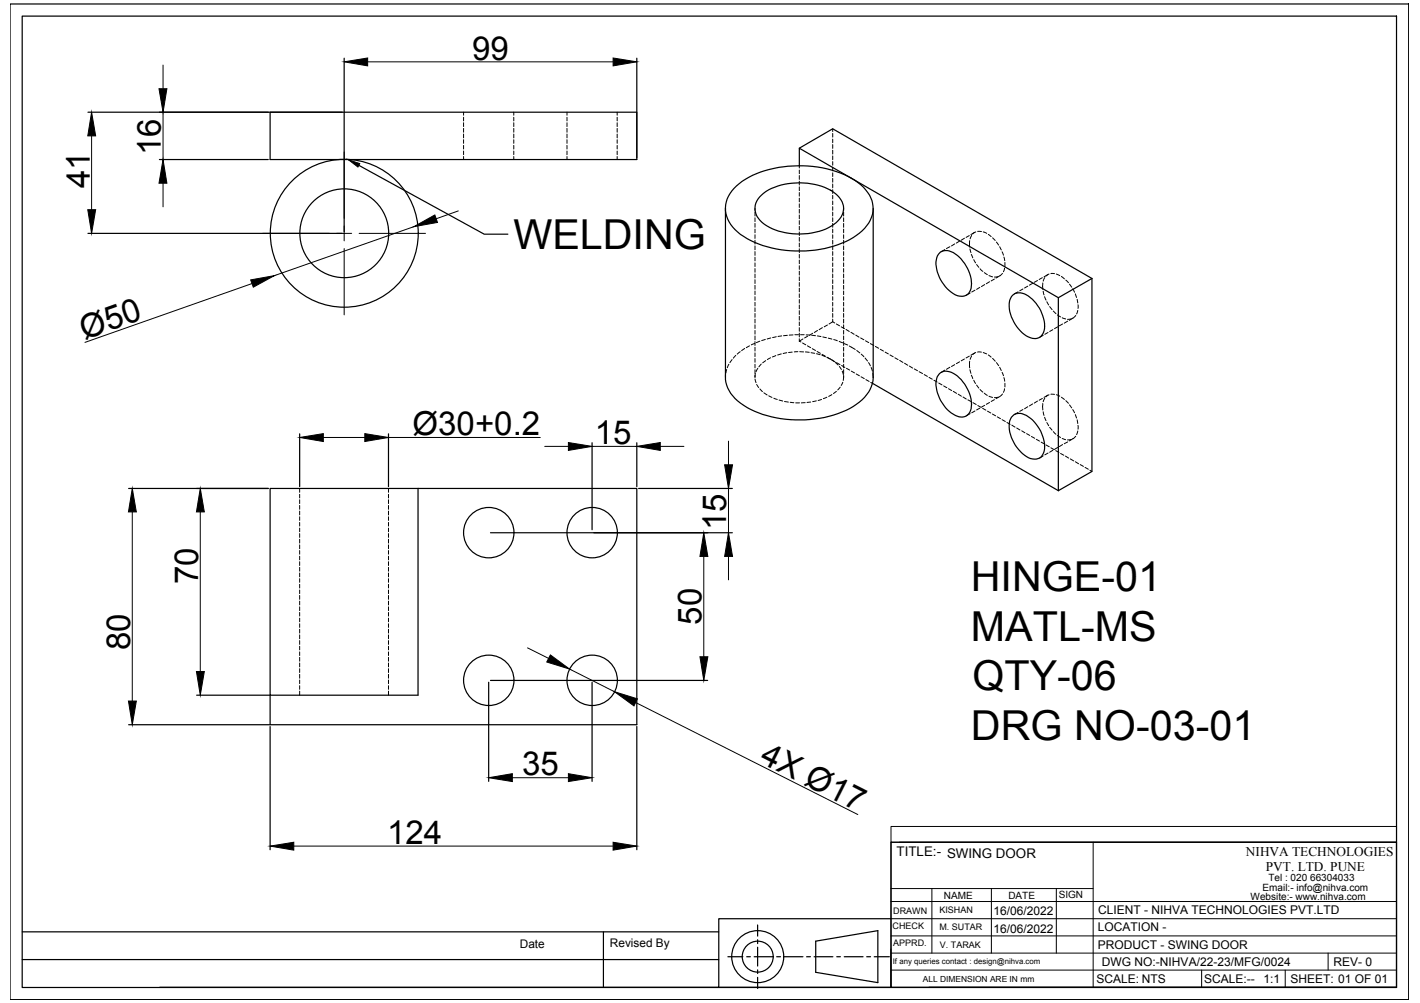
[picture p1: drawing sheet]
<svg xmlns="http://www.w3.org/2000/svg" width="297mm" height="210mm" viewBox="0 0 297 210" stroke-linecap="round" stroke-linejoin="round" font-family="sans-serif">
<!-- layer: 0 -->
<g fill="none" stroke="#000" stroke-width=".25">
<path d="M2.1 .8h292.6v208.4h-292.6zM4.6 3.4h287.5v203.3h-287.5zM72 12.2v36.3M133.2 12.2v20.8M18.4 23.5h53.2M33.3 33.4h22.8M56.5 23.5h76.7v9.9h-76.7zM75.1 34.6l26.2 14.4h4.9M153.5 39.4a18.1 18.1 0 0 1 12.4-4.7 20.8 20.8 0 0 1 14.2 4 6.3 6.3 0 0 1 2.4 6.2 9.8 9.8 0 0 1-6.4 6 24.5 24.5 0 0 1-19.8-1 8 8 0 0 1-4.5-5.8 6 6 0 0 1 1.7-4.7zM167.2 34.7v-3.7l54.2 31.3v40.4M167.2 31l7-4 54.2 31.3M18.4 48.8h53.2"/>
<path d="M151.8 43.6v35.4a7.2 7.2 0 0 0 3.8 5.8 23.8 23.8 0 0 0 19.7 1.8 10.9 10.9 0 0 0 7-5.7l.4-1.8v-35.5M158.9 41.2a11.7 11.7 0 0 1 9.2-2.9 9.9 9.9 0 0 1 7.8 3.5 3.7 3.7 0 0 1-1.5 5.2 14 14 0 0 1-12.2 1.1 5.8 5.8 0 0 1-4.3-4.2l.2-1.4zM196.5 53a2.48 2.48 0 0 1 3.3 .2 7.6 7.6 0 0 1 3.2 7.5 2.22 2.22 0 0 1-3.6 .8 7.6 7.6 0 0 1-3.5-7.5zM228.4 58.3v40.4l-7 4M228.4 58.3l-7 4M196.5 78.2a2.85 2.85 0 0 1 3.8 .5 7.6 7.6 0 0 1 2.7 7.2 2.08 2.08 0 0 1-3.2 1 7.6 7.6 0 0 1-3.9-7.7zM211.8 61.8a2.75 2.75 0 0 1 3.7 .5 7.9 7.9 0 0 1 2.9 6.8 2.08 2.08 0 0 1-3.3 1.4 7.8 7.8 0 0 1-3.9-7.7zM62.7 90.8v11M81.3 90.8v11M123.9 92.7v18.2M133.2 92.7v9.1M182.5 80.2l38.9 22.5"/>
<path d="M211.6 87.3a2.42 2.42 0 0 1 3.5-.1 7.7 7.7 0 0 1 3.3 7.2 2.23 2.23 0 0 1-3.7 1.1 7.9 7.9 0 0 1-3.5-7.5zM26.9 102.2h29.2M56.5 102.2h30.9v43.3h-30.9zM87.4 102.2h45.8v49.5h-76.7v-6.2h-15.4M102.6 111.5h50.6M133.6 102.2h19.6M26.9 151.7h29.6M56.5 152v25.8M102.2 142.8v20.7M102.6 142.4h45.4M123.9 142.8v20.7M133.2 152v25.8"/>
<path d="M186.4 176.3h105.7v30.3h-105.7zM4.6 195h145.8M126.2 195v11.7M158.5 193.6v2.3M158.5 196.7v.8M158.5 198.2v4M170.6 197l13-2.2v10.8l-13-2.1zM186.4 192.3h-36v14.3h-117M4.6 200.8h145.8M150.4 206.6h36M152.3 200.2h3.1M156.2 200.2h.8"/>
<path d="M157.8 200.2h3.9M158.5 203v.7M158.5 204.5v2.4M162.5 200.2h.8M164 200.2h4M168.7 200.2h.8M170.3 200.2h3.9M175 200.2h.8M176.6 200.2h3.9M181.3 200.2h.8M182.9 200.2h3.1M194.3 206.6h97.8"/>
<circle cx="72" cy="48.8" r="15.5"/>
<circle cx="72" cy="48.8" r="9.3"/>
<circle cx="102.2" cy="111.5" r="5.3"/>
<circle cx="123.9" cy="111.5" r="5.3"/>
<circle cx="102.2" cy="142.4" r="5.3"/>
<circle cx="123.9" cy="142.4" r="5.3"/>
<circle cx="158.5" cy="200.2" r="5.4"/>
<circle cx="158.5" cy="200.2" r="3.2"/>
</g>
<g fill="none" stroke="#000" stroke-width=".21">
<path d="M34.1 13.6v5M76.9 12.9h51.4M19.2 28.4v15.5M34.1 23.5v9.9M34.1 38.3v5M72 31.8v13.9M97 23.5v.6M97 24.5v.8M97 25.7v.8M97 26.9v.8M97 28.1v.8M97 29.2v.8"/>
<path d="M97 30.4v.8M97 31.6v.8M97 32.8v.6M107.5 23.5v.6M107.5 24.5v.8M107.5 25.7v.8M107.5 26.9v.8M107.5 28.1v.8M107.5 29.2v.8M107.5 30.4v.8M107.5 31.6v.8M107.5 32.8v.6"/>
<path d="M118.6 23.5v.6M118.6 24.5v.8M118.6 25.7v.8M118.6 26.9v.8M118.6 28.1v.8M118.6 29.2v.8M118.6 30.4v.8M118.6 31.6v.8M118.6 32.8v.6M129.1 23.5v.6M129.1 24.5v.8M129.1 25.7v.8"/>
<path d="M129.1 26.9v.8M129.1 28.1v.8M129.1 29.2v.8M129.1 30.4v.8M129.1 31.6v.8M129.1 32.8v.6M167.2 34.7v.5M167.2 35.6v.8M167.2 36.7v.8M167.2 37.9v.8M167.2 39.1v.8M174.2 27v.5"/>
<path d="M174.2 27.9v.8M174.2 29.1v.8M174.2 30.3v.8M174.2 31.4v.8M174.2 32.6v.8M174.2 33.8v.8M174.2 35v.8M174.2 36.2v.7M174.2 37.3v.8M174.2 38.5v.8M174.2 39.7v.8M52.7 59.3l-34.9 12.4"/>
<path d="M54.9 48.8h13.9M72 47.3v1.5h-1.6M72 52v13.9M73.6 48.8h-1.6v1.6M75.1 48.8h13.9M86.6 47.4l-29.2 10.3M95.9 44.1l-4.7 1.7M157.9 43.6v.4M157.9 44.4v.8M157.9 45.6v.8M157.9 46.8v.8M157.9 47.9v.8"/>
<path d="M157.9 49.1v.8M157.9 50.3v.8M157.9 51.5v.8M157.9 52.6v.9M157.9 53.8v.8M157.9 55v.8M157.9 56.2v.8M157.9 57.3v.9M157.9 58.5v.8M157.9 59.7v.8M167.2 40.3v.7M167.2 41.5v.7"/>
<path d="M167.2 42.7v.7M167.2 43.8v.8M167.2 45v.8M167.2 46.2v.8M167.2 47.4v.7M167.2 48.5v.8M167.2 49.7v.8M167.2 50.9v.8M167.2 52.1v.8M167.2 53.2v.8M167.2 54.4v.8M167.2 55.6v.8"/>
<path d="M167.2 56.8v.8M167.2 57.9v.8M167.2 59.1v.8M174.2 40.9v.7M174.2 42.1v.7M174.2 43.3v.7M174.2 44.4v.8M174.2 45.6v.8M174.2 46.8v.8M174.2 47.9v.8M174.2 49.1v.8M174.2 50.3v.8"/>
<path d="M174.2 51.5v.8M174.2 52.6v.9M174.2 53.8v.8M174.2 55v.8M174.2 56.2v.8M174.2 57.3v.9M174.2 58.5v.8M174.2 59.7v.8M176.5 43.6v.4M176.5 44.4v.8M176.5 45.6v.8M176.5 46.8v.8"/>
<path d="M176.5 47.9v.8M176.5 49.1v.8M176.5 50.3v.8M176.5 51.5v.8M176.5 52.6v.9M176.5 53.8v.8M176.5 55v.8M176.5 56.2v.8M176.5 57.3v.9M176.5 58.5v.8M176.5 59.7v.8M197.6 52.2l-.7 .5"/>
<path d="M198.7 51.6l-.7 .4M199.7 51l-.7 .5M200.7 50.4l-.6 .5M201.7 49.9l-.6 .4M202.8 49.3l-.7 .4M202.8 50.4v1.3M202.9 52.1l.2 .8M203.2 53.2l.3 .8M203.2 49.3l-.3 .7M203.7 54.3l.4 .7M203.9 48.6l-.8 .5M204.1 48.5l-.6 .5"/>
<path d="M204.3 55.4l.5 .6M204.5 48.4l.8 .1M205 56.2l.6 .6M205.7 48.5l.7 .3M205.9 57.1l.6 .4M206 59.5l-.7 .5M206.7 49.1l.6 .4M206.9 57.7l.7 .2M207 59l-.7 .4M207.6 49.8l.6 .5M208 58.4l-.7 .4M208.4 50.7l.5 .6"/>
<path d="M208.8 57.9l-.8 .1M209.1 51.6l.4 .7M209.6 52.7l.3 .7M209.7 57.2l-.5 .5-.8 .5M210 53.8l.2 .8M210.1 56.1l-.2 .8M210.2 54.9v.8M215 59.9l-.7 .4M216 59.3l-.7 .4M217 58.7l-.6 .4M218 58.1l-.6 .4M218.1 59.2v1.4"/>
<path d="M218.6 58.1l-.4 .7M219.2 57.5l-.8 .4M219.4 57.3l-.6 .5M219.8 57.3h.8M221 57.3l.7 .4M222 57.9l.7 .5M223 58.6l.5 .6M223.7 59.5l.5 .6M151.8 78.5v.5M152 77.3l-.2 .7M152.5 76.2l-.4 .7M153.1 75.3l-.4 .6"/>
<path d="M153.9 74.4l-.5 .6M154.8 73.6l-.6 .5M155.8 72.9l-.7 .5M156.8 72.4l-.7 .4M157.9 71.9l-.7 .3M157.9 79.3l.2 .8M157.9 60.9v.8M157.9 62.1v.8M157.9 63.3v.7M157.9 64.4v.8M157.9 65.6v.8M157.9 66.8v.8"/>
<path d="M157.9 68v.7M157.9 69.2v.7M157.9 70.3v.8M157.9 71.5v.8M157.9 72.7v.8M157.9 73.9v.7M157.9 75v.8M157.9 76.2v.8M157.9 77.4v.8M157.9 78.6v.4M158 78.2l-.1 .7M158.5 77.1l-.4 .7"/>
<path d="M158.9 71.4l-.7 .3M159.2 76.2l-.5 .6M160.1 71l-.8 .3M160.2 75.5l-.7 .4M161.2 74.9l-.7 .4M161.2 70.7l-.7 .2M162.3 74.4l-.7 .3M162.4 70.5l-.8 .1M163.4 74.1l-.7 .2M163.5 70.3l-.7 .1M164.6 73.8l-.8 .2M164.7 70.2l-.8 .1"/>
<path d="M165.7 73.7l-.7 .1M165.9 70.1h-.8M166.3 70h.7M166.9 73.6h-.8M167.2 71.4l.3 .2M167.2 60.3v.8M167.2 61.5v.8M167.2 62.7v.7M167.2 63.8v.8M167.2 65v.8M167.2 66.2v.8M167.2 67.4v.7"/>
<path d="M167.2 68.6v.7M167.2 69.7v.8M167.2 70.9v.5M167.3 73.6h.8M167.5 70h.7M167.9 71.8l.7 .4M168 70.9l-.8 .5M168.5 73.6l.8 .1M168.6 70.1h.8M168.9 72.4l.7 .4M169 70.3l-.7 .4M169.7 73.8l.7 .1"/>
<path d="M169.8 70.2l.8 .1M169.9 73l.7 .3M170 69.8l-.7 .4M170.8 74l.8 .2M170.9 73.6l.7 .3M171 70.3l.7 .1M171 69.2l-.7 .4M171.9 74.4l.8 .3M171.9 74.2l.7 .3M172 68.6l-.6 .4M172.1 70.5l.8 .2M173 74.7l.6 .4"/>
<path d="M173 74.8l1.4 .8M173.1 68l-.7 .4M173.3 70.8l.7 .2M174 75.3l.7 .4M174.2 67.3l.4 .3M174.2 67.3l-.8 .5M174.2 60.9v.8M174.2 62.1v.8M174.2 63.3v.7M174.2 64.4v.8M174.2 65.6v.8M174.2 66.8v.5"/>
<path d="M174.4 71.1l.8 .2M174.7 75.8l.6 .6M174.9 67.8l.7 .4M175 75.9l.7 .4M175.5 71.4l.8 .3M175.6 76.7l.4 .6M176 68.4l.6 .4M176.1 76.5l.6 .4M176.2 77.7l.2 .7M176.3 80l-.3 .7M176.5 78.8l-.1 .8M176.5 60.9v.8"/>
<path d="M176.5 62.1v.8M176.5 63.3v.7M176.5 64.4v.8M176.5 65.6v.8M176.5 66.8v.8M176.5 68v.7M176.5 69.2v.7M176.5 70.3v.8M176.5 71.5v.8M176.5 72.7v.8M176.5 73.9v.7M176.5 75v.8"/>
<path d="M176.5 76.2v.8M176.5 77.4v.8M176.5 78.6v.4M176.6 71.9l.7 .3M177 68.9l.7 .5M177.1 77.1l.6 .4M177.7 72.4l1.2 .7M178 69.5l.7 .5M178.1 77.7l.7 .3M179 70.1l.7 .5M179.1 78.3l.7 .3M179.2 73.3l.7 .6"/>
<path d="M180 70.7l.7 .4M180.1 78.9l.7 .3M180.2 74.1l.5 .6M181 74.9l.5 .7M181 71.3l.7 .4M181.1 79.4l.7 .4M181.7 75.9l.4 .7M182.1 71.9l.7 .4M182.2 76.9l.3 .8M182.6 78l.1 1M183.1 72.5l.7 .4M184.1 73.1l.7 .4"/>
<path d="M185.2 73.7l.6 .4M186.2 74.3l.6 .4M187.2 74.9l.7 .4M188.2 75.4l.7 .4M189.2 76l.7 .4M190.2 76.6l.7 .4M191.2 77.2l.7 .4M192.3 77.8l.7 .4M193.3 78.4l.7 .4M194.3 79l.7 .4M195.4 79.6l.6 .4M197.6 77.5l-.7 .4"/>
<path d="M198.7 76.9l-.7 .4M199.7 76.3l-.7 .4M200.7 75.7l-.6 .4M201.7 75.1l-.6 .4M202.8 74.5l-.7 .4M202.8 75.6v1.4M202.9 77.4l.2 .7M202.9 61.3l-.8 .5M203.2 78.5l.3 .7M203.2 74.5l-.3 .7M203.7 79.6l.4 .6M203.9 73.9l-.8 .4"/>
<path d="M203.9 60.7l-.6 .4M204.1 73.8l-.6 .4M204.5 73.7h.8M205 60.1l-.7 .5M205.7 73.8l.7 .3M206.7 74.3l.6 .4M207.6 75l.6 .6M208.4 75.9l.5 .6M209.1 76.9l.4 .6M209.6 77.9l.3 .7M210 79l.2 .8M213 61.1l-.8 .4"/>
<path d="M214 60.5l-.7 .4M218.2 60.9l.2 .8M218.2 70.2l-.7 .4M218.5 62.1l.3 .7M219 63.1l.4 .7M219.2 69.6l-.6 .4M219.6 64.2l.5 .6M220.2 69l-.6 .4M220.3 65.1l.6 .5M221.2 65.9l.7 .4M221.3 68.4l-.7 .4M222.2 66.5l.7 .2"/>
<path d="M222.3 67.8l-.7 .4M223.3 67.2l-.7 .4M224.1 66.7l-.8 .1M224.4 60.4l.4 .8M224.9 61.5l.3 .8M225 66l-1.3 1M225.3 62.6l.2 .8M225.5 65l-.3 .7M225.5 63.8v.7M67.6 91.6h8.7M81.3 91.6h31.7M113.9 93.4h5"/>
<path d="M123.9 93.4h9.3M138.1 93.4h5M152.4 92.3v5M158.3 80.5l.4 .6M158.9 81.4l.6 .5M159.8 82.2l.7 .5M160.8 82.8l.7 .4M161.9 83.3l.7 .3M163 83.7l.7 .2M164.1 84l.8 .1M165.3 84.2l.8 .1M166.4 84.3h.8"/>
<path d="M168.4 84.3h-.8M169.6 84.1l-.8 .1M170.8 83.9l-.8 .2M171.9 83.6l-.8 .2M173 83.1l-.8 .3M174 82.6l-.7 .4M174.9 81.9l-.5 .5M175.8 81l-.6 .6M182.1 80l.4 .2M196.4 80.2l.6 .3M197.4 80.8l.7 .3M198.4 81.4l.7 .3"/>
<path d="M199.4 81.9l.7 .4M200.4 82.5l.7 .4M201.5 83.1l.6 .4M202.5 83.7l.7 .4M202.9 86.6l-.8 .4M203.5 84.3l.7 .4M203.9 86l-.6 .4M204.3 80.6l.5 .6M204.5 84.9l.7 .3M205 85.4l-.7 .4M205 81.5l.6 .6M205.6 85.5l.6 .3"/>
<path d="M205.9 82.3l.6 .4M206 84.8l-.7 .4M206.6 86l.6 .4M206.9 82.9l.7 .3M207 84.2l-.7 .4M207.6 86.6l.7 .4M208 83.6l-.7 .4M208.6 87.2l.7 .4M208.8 83.1l-.8 .1M209.1 83l-.7 .4M209.6 87.8l.7 .4M209.7 82.5l-.5 .5"/>
<path d="M210.1 81.4l-.2 .7M210.2 80.2v.8M210.6 88.4l.7 .4M211.7 89l.6 .4M212.7 89.6l.6 .4M213 86.3l-.8 .5M213.7 90.2l.7 .4M214 85.7l-.7 .4M214.7 90.7l.7 .4M215 85.1l-.7 .4M215.8 91.3l.6 .4M216 84.5l-.7 .4"/>
<path d="M216.8 91.9l.7 .4M217 83.9l-.6 .5M217.8 92.5l.7 .4M218 83.4l-.6 .4M218.1 84.4v1.4M218.2 86.2l.2 .7M218.2 95.4l-.7 .5M218.5 87.3l.3 .7M218.6 83.3l-.4 .8M218.8 93.1l.7 .4M219 88.4l.4 .7M219.2 82.7l-.8 .5"/>
<path d="M219.2 94.8l-.6 .4M219.4 82.6l-.6 .4M219.6 89.4l.5 .6M219.8 82.5h.8M219.8 93.7l.7 .4M220.2 94.2l-.6 .4M220.3 90.3l.6 .6M220.8 94.3l.7 .4M221 82.6l.7 .3M221.2 91.1l.7 .5M221.3 93.6l-.7 .5M221.9 94.9l.6 .4"/>
<path d="M222 83.1l.7 .5M222.2 91.8l.7 .2M222.3 93l-.7 .5M222.9 95.4l.6 .5M223 83.8l.5 .6M223.3 92.5l-.7 .4M223.7 84.7l.5 .7M223.9 96l.7 .5M224.1 92l-.8 .1M224.4 85.7l.4 .7M224.9 86.8l.3 .7M224.9 96.6l.7 .5"/>
<path d="M225 91.3l-.4 .5-.9 .5M225.3 87.9l.2 .7M225.5 90.2l-.3 .8M225.5 89v.8M226 97.2l.6 .4M227 97.8l.7 .4M228 98.4l.4 .3M27.7 107.1v39.6M41.9 107.1v33.4M62.7 102.2v.8M62.7 103.4v.8M62.7 104.6v.8"/>
<path d="M62.7 105.8v.8M62.7 107v.8M62.7 108.1v.8M62.7 109.3v.8M62.7 110.5v.8M62.7 111.7v.8M62.7 112.8v.9M62.7 114v.8M62.7 115.2v.8M62.7 116.4v.8M62.7 117.5v.8M62.7 118.7v.8"/>
<path d="M62.7 119.9v.8M81.3 102.2v.8M81.3 103.4v.8M81.3 104.6v.8M81.3 105.8v.8M81.3 107v.8M81.3 108.1v.8M81.3 109.3v.8M81.3 110.5v.8M81.3 111.7v.8M81.3 112.8v.9M81.3 114v.8"/>
<path d="M81.3 115.2v.8M81.3 116.4v.8M81.3 117.5v.8M81.3 118.7v.8M81.3 119.9v.8M147.2 116.4v21M152.4 102.2v9.3M152.4 116.4v5M62.7 121.1v.8M62.7 122.3v.7M62.7 123.5v.7M62.7 124.6v.8"/>
<path d="M62.7 125.8v.8M62.7 127v.8M62.7 128.2v.7M62.7 129.4v.7M62.7 130.5v.8M62.7 131.7v.8M62.7 132.9v.8M62.7 134.1v.8M62.7 135.2v.8M62.7 136.4v.8M62.7 137.6v.8M62.7 138.8v.8"/>
<path d="M62.7 139.9v.8M81.3 121.1v.8M81.3 122.3v.7M81.3 123.5v.7M81.3 124.6v.8M81.3 125.8v.8M81.3 127v.8M81.3 128.2v.7M81.3 129.4v.7M81.3 130.5v.8M81.3 131.7v.8M81.3 132.9v.8"/>
<path d="M81.3 134.1v.8M81.3 135.2v.8M81.3 136.4v.8M81.3 137.6v.8M81.3 138.8v.8M81.3 139.9v.8M110.3 135.6l4.5 2.2M62.7 141.1v.8M62.7 142.3v.8M62.7 143.5v.8M62.7 144.6v.9M81.3 141.1v.8"/>
<path d="M81.3 142.3v.8M81.3 143.5v.8M81.3 144.6v.9M119.2 140l9.4 4.8M133 147l46.4 23.5M61.5 177.1h66.8M107.2 162.8h11.7M186.4 173h105.7v3.3h-105.7zM186.4 176.3v30.3M188.2 176.3h103.9M228.7 176.3v30.3M186.4 199.5h105.7"/>
<path d="M186.4 195.9h105.7M186.4 192.3h105.7M186.4 188.7h105.7M186.4 186h42.3M194.9 186v13.5M207.4 186v13.5M221 186v13.5M277.8 199.5v3.5M186.4 203h105.7M251.4 203v3.6M268.8 203v3.6"/>
</g>
<g fill="#000" stroke="#000" stroke-width=".21">
<path d="M33.3 18.6h1.6l-.8 4.9zM72 12.9l4.9-.8v1.7zM128.3 12.1l4.9 .8-4.9 .9zM19.2 23.5l.8 4.9h-1.6zM34.1 33.4l.8 4.9h-1.6zM72.9 33.4l2.4 .8-.4 .8zM18.4 43.9h1.6l-.8 4.9zM52.4 58.6l5-.9-4.4 2.4zM86.6 47.4l4.4-2.4 .5 1.6zM62.7 91.6l4.9-.9v1.7zM76.3 90.7l5 .9-5 .8zM118.9 92.6l5 .8-5 .9z"/>
<path d="M133.2 93.4l4.9-.8v1.7zM151.6 97.3h1.6l-.8 4.9zM27.7 102.2l.8 4.9h-1.6zM41.9 102.2l.8 4.9h-1.6zM147.2 111.5l.9 4.9h-1.7zM152.4 111.5l.8 4.9h-1.6zM115.1 137.1l4.1 2.9-4.8-1.5zM146.4 137.4h1.7l-.9 5zM26.9 146.7h1.6l-.8 5zM41.1 140.5h1.6l-.8 5zM128.6 144.8l4.7 1.4-.7 1.5zM56.5 177.1l5-.8v1.6z"/>
<path d="M102.2 162.8l5-.9v1.7zM118.9 161.9l5 .9-5 .8zM128.3 176.3l4.9 .8-4.9 .8z"/>
</g>
<g font-size="8.6">
<text x="107.4" y="52.2">WELDING</text>
<text x="203.1" y="123.6">HINGE-01</text>
<text x="203.1" y="134.1">MATL-MS</text>
<text x="203.4" y="144.5">QTY-06</text>
<text x="203.1" y="154.9">DRG NO-03-01</text>
</g>
<g font-size="6.9">
<text x="98.7" y="12.5">99</text>
<text x="33.6" y="32.5" transform="rotate(-90 33.6 32.5)">16</text>
<text x="18.8" y="39.4" transform="rotate(-90 18.8 39.4)">41</text>
<text x="17.7" y="71.1" transform="rotate(-19 17.7 71.1)">Ø50</text>
<text x="86.3" y="91">Ø30+0.2</text>
<text x="124.4" y="92.9">15</text>
<text x="151.9" y="110.9" transform="rotate(-90 151.9 110.9)">15</text>
<text x="41.4" y="122.2" transform="rotate(-90 41.4 122.2)">70</text>
<text x="146.8" y="130.8" transform="rotate(-90 146.8 130.8)">50</text>
<text x="27.2" y="136" transform="rotate(-90 27.2 136)">80</text>
<text x="158.7" y="159.4" transform="rotate(27 158.7 159.4)">4X Ø17</text>
<text x="109.2" y="162.2">35</text>
<text x="81" y="176.7">124</text>
</g>
<g font-size="2.8">
<text x="187.6" y="179.2">TITLE:- SWING DOOR</text>
<text x="260.6" y="179.1">NIHVA TECHNOLOGIES</text>
<text x="264.8" y="182.3">PVT. LTD. PUNE</text>
</g>
<g font-size="2.5">
<text x="207.8" y="191.6">16/06/2022</text>
<text x="229.7" y="191.3">CLIENT - NIHVA TECHNOLOGIES PVT.LTD</text>
<text x="207.8" y="195.2">16/06/2022</text>
<text x="229.6" y="194.9">LOCATION -</text>
<text x="108.7" y="198.5">Date</text>
<text x="127.6" y="198.2">Revised By</text>
<text x="229.6" y="198.5">PRODUCT - SWING DOOR</text>
<text x="230.5" y="202.1">DWG NO:-NIHVA/22-23/MFG/0024</text>
<text x="279" y="202.1">REV- 0</text>
<text x="229.3" y="205.7">SCALE: NTS</text>
<text x="251.9" y="205.7">SCALE:--</text>
<text x="264.3" y="205.7">1:1</text>
<text x="269.9" y="205.7">SHEET: 01 OF 01</text>
</g>
<g font-size="2.1">
<text x="265.3" y="184.4">Tel : 020 66304033</text>
<text x="197.4" y="188.1">NAME</text>
<text x="210.9" y="188.2">DATE</text>
<text x="221.5" y="188">SIGN</text>
<text x="261.6" y="188.4">Website:- www.nihva.com</text>
<text x="264.1" y="186.5">Email:- info@nihva.com</text>
</g>
<g font-size="1.9">
<text x="186.8" y="191.2">DRAWN</text>
<text x="196.5" y="191.1">KISHAN</text>
<text x="186.7" y="194.4">CHECK</text>
<text x="186.8" y="198">APPRD.</text>
<text x="196.5" y="194.7">M. SUTAR</text>
<text x="196.6" y="198.3">V. TARAK</text>
</g>
<text font-size="1.8" x="193" y="205.4">ALL DIMENSION ARE IN mm</text>
<text font-size="1.6" x="186.8" y="201.7">If any queries contact : design@nihva.com</text>
</svg>
